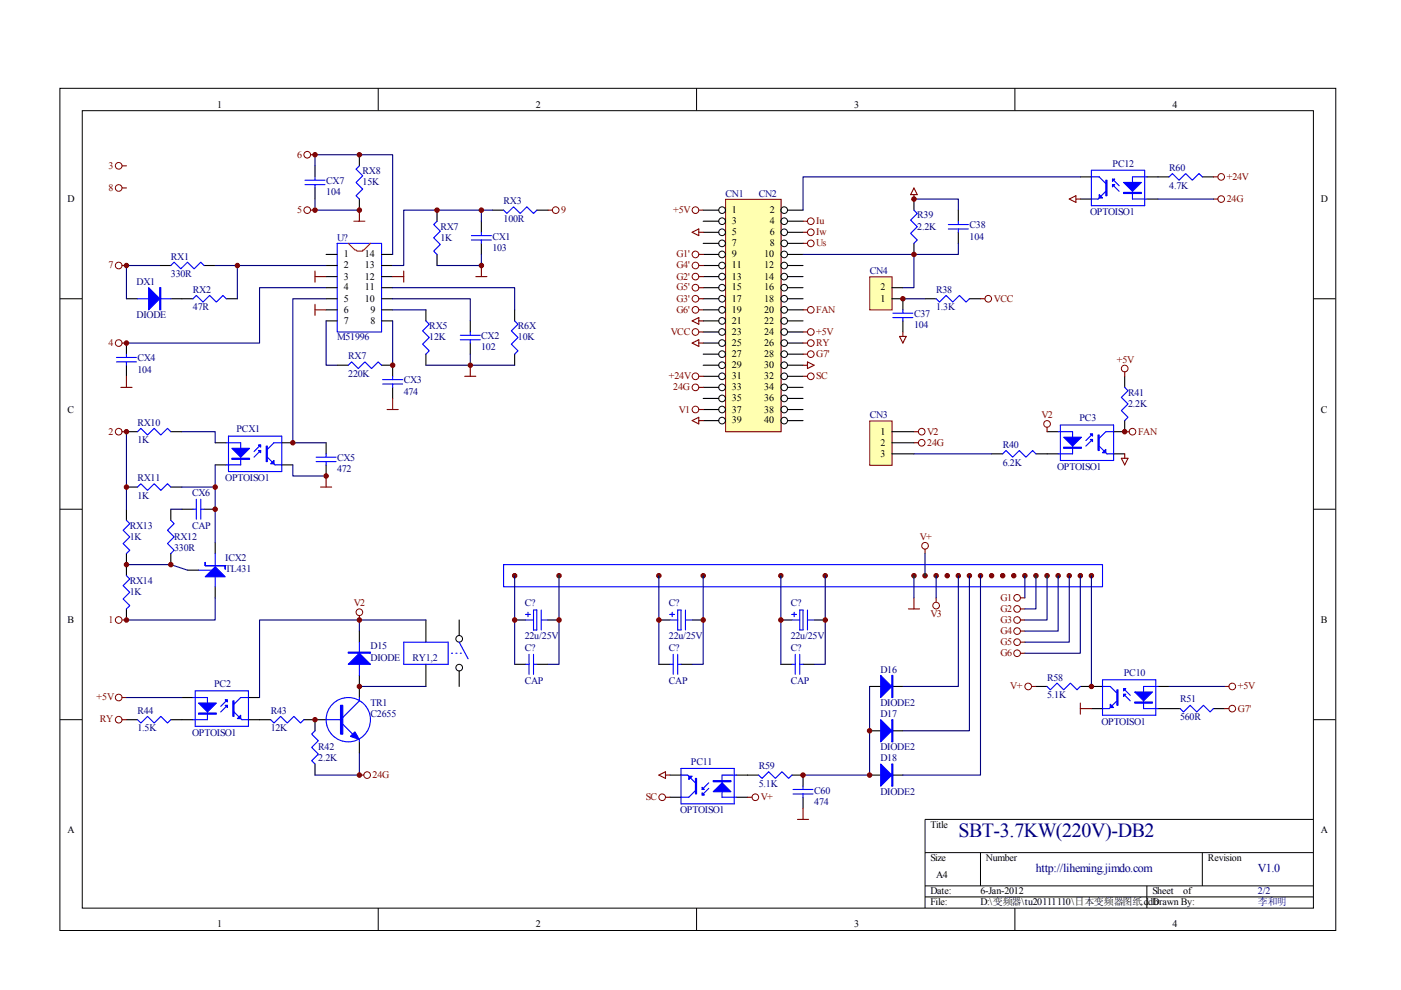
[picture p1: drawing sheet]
<svg xmlns="http://www.w3.org/2000/svg" width="297mm" height="210mm" viewBox="0 0 297 210" stroke-linecap="round" stroke-linejoin="round" font-family="sans-serif">
<g fill="none" stroke="#000" stroke-width=".21">
<path d="M12.7 18.7h270.5v178.6h-270.5zM80.2 18.7v4.7M147.7 18.7v4.7M215.2 18.7v4.7M17.4 23.5h261.1v169h-261.1zM12.7 63.3h4.7M278.4 63.3h4.7M12.7 108h4.7M278.4 108h4.7M12.7 152.6h4.7M278.4 152.6h4.7M278.4 173.7h-82.3v18.8"/>
<path d="M80.2 192.5v4.7M147.7 192.5v4.7M196.1 180.8h82.3M196.1 187.8h82.3M196.1 190.2h82.3M207.9 180.8v7M215.2 192.5v4.7M243.2 187.8v4.7M254.9 180.8v7"/>
</g>
<g fill="none" stroke="#00f" stroke-width=".23">
<path d="M64.7 38.2h4.2M64.7 39.2h4.2M66.8 37.5v.7M66.8 39.2v.7M76.2 35.2l-.7 .7 1.4 1.4-1.4 1.4 1.4 1.4-1.4 1.4 .7 .7M36.2 56.3l.7-.7 1.4 1.4 1.4-1.4 1.5 1.4 1.4-1.4 .7 .7M71.5 51.6h9.4v18.8h-9.4zM92.7 46.9l-.8 .7 1.5 1.4-1.5 1.4 1.5 1.4-1.5 1.4 .8 .7M99.9 50h4.3M99.9 50.9h4.3M102.1 49.3v.7M102.1 50.9v.7"/>
<path d="M106.8 44.6l.7 .7 1.4-1.4 1.4 1.4 1.4-1.4 1.4 1.4 .7-.7M24.7 75.8h4.2M24.7 76.7h4.2M26.8 75.1v.7M26.8 76.7v.7M29.2 63.3h7M40.9 63.3l.7-.7 1.4 1.4 1.4-1.4 1.5 1.4 1.4-1.4 .7 .7M73.8 77.4l.7-.7 1.5 1.4 1.4-1.4 1.4 1.4 1.4-1.4 .7 .7M83.2 79.8v.7M90.3 68l.7 .7-1.4 1.5 1.4 1.4-1.4 1.4 1.4 1.4-.7 .7M97.6 71.1h4.2M97.6 72h4.2"/>
<path d="M99.7 70.4v.7M99.7 72v.7M109.1 68l.7 .7-1.4 1.5 1.4 1.4-1.4 1.4 1.4 1.4-.7 .7M29.2 91.5l.7-.7 1.4 1.4 1.4-1.4 1.4 1.4 1.4-1.4 .7 .7M48 93.9h3v4.7h-3M48.4 92.5h11.3v7.5h-11.3zM55.3 95.5l-1.4 1.4M55.3 94.3l-1.4 1.5M56.7 96.9l1.6 1.7h1.4M59.7 93.9h-1.6l-1.4 1.4M67 96.9h4.3M67 97.9h4.3"/>
<path d="M69.1 96.2v.7M69.1 97.9v.7M81.1 80.5h4.3M81.1 81.4h4.3M83.2 81.4v.7M26.8 110.3l.7 .7-1.4 1.4 1.4 1.4-1.4 1.5 1.4 1.4-.7 .7M29.2 103.3l.7-.7 1.4 1.4 1.4-1.4 1.4 1.4 1.4-1.4 .7 .7M36.2 110.3l.7 .7-1.4 1.4 1.4 1.4-1.4 1.5 1.4 1.4-.7 .7M40.9 108h.7M41.6 105.9v4.2M42.6 108h.7M42.6 105.9v4.2"/>
<path d="M45.6 117.4v7M26.8 122.1l.7 .7-1.4 1.4 1.4 1.4-1.4 1.4 1.4 1.4-.7 .7M42.1 120.9h3.3"/>
</g>
<g fill="none" stroke="#000" stroke-width=".23">
<path d="M66.8 35.2v2.3M66.8 39.9v2.3M76.2 32.8v2.4M33.9 56.3h2.3M43.3 56.3h2.3M69.1 53.9h2.4M69.1 56.3h2.4M69.1 58.6h2.4M76.2 42.2v2.4M80.9 53.9h2.3M80.9 56.3h2.3M80.9 58.6h2.3"/>
<path d="M92.7 44.6v2.3M92.7 53.9v2.4M102.1 46.9v2.4M102.1 51.6v2.3M104.4 44.6h2.4M113.8 44.6h2.4M26.8 63.3h2.4M26.8 72.7v2.4M26.8 77.4v2.4M36.2 63.3h4.7M48 63.3h2.3M69.1 61h2.4"/>
<path d="M69.1 63.3h2.4M69.1 65.7h2.4M69.1 68h2.4M71.5 77.4h2.3M80.9 61h2.3M80.9 63.3h2.3M80.9 65.7h2.3M80.9 68h2.3M80.9 77.4h2.3v2.4M90.3 65.7v2.3M90.3 75.1v2.3M99.7 68v2.4"/>
<path d="M99.7 72.7v2.4M109.1 65.7v2.3M109.1 75.1v2.3M26.8 91.5h2.4M36.2 91.5h2.4M45.6 93.9h2.4M45.6 98.6h2.4M59.7 93.9h2.4M59.7 98.6h2.4M69.1 93.9v2.3M69.1 98.6v2.3M83.2 82.1v2.4"/>
<path d="M26.8 103.3h2.4M26.8 108v2.3M26.8 117.4v4.7M36.2 103.3h2.4M36.2 108v2.3M36.2 117.4v2.3M38.6 108h2.3M43.3 108h2.3M45.6 115v2.4M26.8 129.1v2.4M39.7 120.9h2.4M45.6 124.4v2.4"/>
</g>
<path d="M73.8 51.6l.3 .2a3.8 3.8 0 0 0 1.9 1.4h.9v-.2h.2l1.4-1.4" fill="none" stroke="#f00" stroke-width=".23"/>
<g fill="none" stroke="#800000" stroke-width=".21">
<circle cx="25.2" cy="35.2" r=".71"/>
<circle cx="25.2" cy="39.9" r=".71"/>
<circle cx="65.1" cy="32.8" r=".71"/>
<circle cx="25.2" cy="56.3" r=".71"/>
<circle cx="65.1" cy="44.6" r=".7"/>
<circle cx="117.8" cy="44.6" r=".71"/>
<circle cx="25.2" cy="72.7" r=".71"/>
<circle cx="25.2" cy="91.5" r=".71"/>
<circle cx="25.2" cy="131.5" r=".71"/>
</g>
<g fill="none" stroke="#800000" stroke-width=".23">
<path d="M25.9 35.2h.9M25.9 39.9h.9M65.8 32.8h1M25.9 56.3h.9M65.8 44.6h1M66.8 57.5v2.3M66.8 58.6h2.3M75 46.9h2.4M76.2 44.6v2.3M83.2 58.6h2.4M85.6 57.5v2.3M100.9 58.6h2.3"/>
<path d="M102.1 56.3v2.3M116.2 44.6h.9M25.9 72.7h.9M26.8 79.8v2.3M66.8 64.5v2.4M66.8 65.7h2.3M98.5 79.8h2.4M99.7 77.4v2.4M25.6 82.1h2.4M25.9 91.5h.9M82.1 86.8h2.3M83.2 84.5v2.3"/>
<path d="M68 103.3h2.3M69.1 100.9v2.4M25.9 131.5h.9"/>
</g>
<g fill="#00f" stroke="#00f" stroke-width=".23">
<path d="M31.5 61l2.4 2.3-2.4 2.4z"/>
<path d="M49.1 95.1h3.8l-1.9 1.8z"/>
<path d="M54.8 94.3h.5v.5z"/>
<path d="M54.8 95.5h.5v.5z"/>
<path d="M58.1 97.6v.7h-.7z"/>
<path d="M43.5 122.3l2.1-2.1 2.1 2.1z"/>
<path d="M33.9 61h.2v4.7h-.2z" fill-rule="evenodd"/>
<path d="M49.1 97.2h3.8v.2h-3.8z" fill-rule="evenodd"/>
<path d="M56.4 94.6h.3v3.3h-.3z" fill-rule="evenodd"/>
<path d="M43.5 119.2v.7h4.2v.8v-.8h-4.2z" fill-rule="evenodd"/>
</g>
<g fill="none" stroke="#000080" stroke-width=".23">
<path d="M66.8 35.2v-2.4h16.4v21.1M33.9 56.3h-7.1v7M45.6 56.3h23.5M50.3 56.3v7M66.8 42.2v2.4h9.4M102.1 53.9v2.4h-9.4M102.1 44.6v2.3M104.4 44.6h-18.8v11.7h-2.4M69.1 68v9.4h2.4M69.1 61h-14.1v11.7h-28.2M69.1 63.3h-7v30.6h7M83.2 63.3h16.5v4.7"/>
<path d="M83.2 61h25.9v4.7M83.2 65.7h7.1M83.2 68v9.4M90.3 77.4h18.8M99.7 75.1v2.3M26.8 91.5v16.5M38.6 91.5h7v2.4M45.6 98.6v4.7h-7M62.1 98.6v2.3h7M26.8 119.7h9.4l3.5 1.2M36.2 108h2.4M45.6 103.3v11.7"/>
<path d="M45.6 126.8v4.7h-18.8"/>
</g>
<g fill="#800000" stroke="#800000" stroke-width=".21">
<circle cx="66.8" cy="44.6" r=".47"/>
<circle cx="66.8" cy="32.8" r=".47"/>
<circle cx="83.2" cy="77.4" r=".47"/>
<circle cx="76.2" cy="44.6" r=".47"/>
<circle cx="76.2" cy="32.8" r=".47"/>
<circle cx="92.7" cy="44.6" r=".47"/>
<circle cx="99.7" cy="77.4" r=".47"/>
<circle cx="102.1" cy="44.6" r=".47"/>
<circle cx="26.8" cy="56.3" r=".47"/>
<circle cx="50.3" cy="56.3" r=".47"/>
<circle cx="26.8" cy="72.7" r=".47"/>
<circle cx="62.1" cy="93.9" r=".47"/>
<circle cx="69.1" cy="100.9" r=".47"/>
<circle cx="45.6" cy="103.3" r=".47"/>
<circle cx="45.6" cy="108" r=".47"/>
<circle cx="36.2" cy="119.7" r=".47"/>
<circle cx="26.8" cy="119.7" r=".47"/>
<circle cx="26.8" cy="91.5" r=".47"/>
<circle cx="26.8" cy="131.5" r=".47"/>
<circle cx="102.1" cy="56.3" r=".47"/>
<circle cx="26.8" cy="103.3" r=".47"/>
</g>
<path d="M153.9 42.3h11.7v49.2h-11.7z" fill="#ffffb0"/>
<g fill="none" stroke="#800000" stroke-width=".21">
<path d="M153.8 42.3h11.8v49.2h-11.8z"/>
<circle cx="147.5" cy="44.6" r=".71"/>
<circle cx="147.5" cy="53.9" r=".71"/>
<circle cx="147.5" cy="56.3" r=".71"/>
<circle cx="147.5" cy="58.6" r=".71"/>
<circle cx="171.9" cy="49.2" r=".71"/>
<circle cx="171.9" cy="51.6" r=".71"/>
<circle cx="171.9" cy="46.9" r=".7"/>
<circle cx="147.4" cy="65.7" r=".71"/>
<circle cx="147.4" cy="79.8" r=".71"/>
<circle cx="147.5" cy="61" r=".71"/>
<circle cx="147.5" cy="70.4" r=".71"/>
<circle cx="147.5" cy="63.3" r=".71"/>
<circle cx="171.9" cy="65.7" r=".71"/>
<circle cx="171.9" cy="72.7" r=".7"/>
<circle cx="171.9" cy="70.4" r=".7"/>
<circle cx="171.9" cy="75.1" r=".7"/>
<circle cx="147.4" cy="82.1" r=".71"/>
<circle cx="147.5" cy="86.8" r=".71"/>
</g>
<g fill="none" stroke="#000" stroke-width=".21">
<circle cx="153.1" cy="49.2" r=".71"/>
<circle cx="153.1" cy="51.6" r=".71"/>
<circle cx="153.1" cy="53.9" r=".71"/>
<circle cx="153.1" cy="44.6" r=".71"/>
<circle cx="153.1" cy="56.3" r=".71"/>
<circle cx="153.1" cy="46.9" r=".71"/>
<circle cx="153.1" cy="58.6" r=".71"/>
<circle cx="166.3" cy="51.6" r=".71"/>
<circle cx="166.3" cy="49.2" r=".71"/>
<circle cx="166.3" cy="53.9" r=".71"/>
<circle cx="166.3" cy="44.6" r=".71"/>
<circle cx="166.3" cy="46.9" r=".71"/>
<circle cx="166.3" cy="56.3" r=".71"/>
<circle cx="166.3" cy="58.6" r=".71"/>
<circle cx="153.1" cy="65.7" r=".71"/>
<circle cx="153.1" cy="79.8" r=".71"/>
<circle cx="153.1" cy="68" r=".71"/>
<circle cx="153.1" cy="63.3" r=".71"/>
<circle cx="153.1" cy="61" r=".71"/>
<circle cx="153.1" cy="72.7" r=".71"/>
<circle cx="153.1" cy="70.4" r=".71"/>
<circle cx="153.1" cy="77.4" r=".71"/>
<circle cx="153.1" cy="75.1" r=".71"/>
<circle cx="166.3" cy="68" r=".71"/>
<circle cx="166.3" cy="79.8" r=".71"/>
<circle cx="166.3" cy="65.7" r=".71"/>
<circle cx="166.3" cy="61" r=".71"/>
<circle cx="166.3" cy="70.4" r=".71"/>
<circle cx="166.3" cy="77.4" r=".71"/>
<circle cx="166.3" cy="63.3" r=".71"/>
<circle cx="166.3" cy="72.7" r=".71"/>
<circle cx="166.3" cy="75.1" r=".71"/>
<circle cx="153.1" cy="82.1" r=".71"/>
<circle cx="153.1" cy="89.2" r=".71"/>
<circle cx="153.1" cy="86.8" r=".71"/>
<circle cx="153.1" cy="84.5" r=".71"/>
<circle cx="166.3" cy="82.1" r=".71"/>
<circle cx="166.3" cy="84.5" r=".71"/>
<circle cx="166.3" cy="89.2" r=".71"/>
<circle cx="166.3" cy="86.8" r=".71"/>
</g>
<g fill="none" stroke="#000" stroke-width=".23">
<path d="M149.1 44.6h3.3M149.1 46.9h3.3M149.1 49.3h3.3M149.1 51.6h3.3M149.1 53.9h3.3M149.1 56.3h3.3M149.1 58.6h3.3M167 44.6h3.3M167 46.9h3.3M167 49.3h3.3M167 51.6h3.3M167 53.9h3.3"/>
<path d="M167 56.3h3.3M167 58.6h3.3M149.1 61h3.3M149.1 63.3h3.3M149.1 65.7h3.3M149.1 68h3.3M149.1 70.4h3.3M149.1 72.7h3.3M149.1 75.1h3.3M149.1 77.4h3.3M149.1 79.8h3.3M167 61h3.3"/>
<path d="M167 63.3h3.3M167 65.7h3.3M167 68h3.3M167 70.4h3.3M167 72.7h3.3M167 75.1h3.3M167 77.4h3.3M167 79.8h3.3M149.1 82.1h3.3M149.1 84.5h3.3M149.1 86.8h3.3M149.1 89.2h3.3"/>
<path d="M167 82.1h3.3M167 84.5h3.3M167 86.8h3.3M167 89.2h3.3"/>
</g>
<g fill="none" stroke="#800000" stroke-width=".23">
<path d="M146.7 49.3l1.5-.8v1.5zM148.2 49.3h.9M148.2 44.6h.9M148.2 53.9h.9M148.2 56.3h.9M148.2 58.6h.9M170.3 49.3h.9M170.3 46.9h.9M170.3 51.6h.9M146.7 68l1.5-.7v1.4zM146.7 72.7l1.5-.7v1.4zM148.2 72.7h.9"/>
<path d="M148.2 68h.9M148.2 65.7h.9M148.2 70.4h.9M148.2 61h.9M148.2 63.3h.9M148.2 79.8h.9M170.3 72.7h.9M170.3 77.4h.9M170.3 65.7h.9M170.3 70.4h.9M170.3 75.1h.9M171.2 76.7l1.4 .7-1.4 .7z"/>
<path d="M146.7 89.2l1.5-.7v1.4zM148.2 89.2h.9M148.2 82.1h.9M148.2 86.8h.9"/>
</g>
<path d="M184.5 58.8h4.6v6.9h-4.6z" fill="#ffffb0"/>
<g fill="none" stroke="#800000" stroke-width=".21">
<path d="M184.4 58.7h4.7v7h-4.7z"/>
<circle cx="258.9" cy="37.5" r=".7"/>
<circle cx="258.9" cy="42.2" r=".7"/>
<circle cx="209.5" cy="63.3" r=".71"/>
</g>
<g fill="none" stroke="#000" stroke-width=".23">
<path d="M229 37.5h2.4M243.2 37.5h4.7M254.9 37.5h2.4M193.8 42.2v2.4M193.8 51.6v2.3M203.2 44.6v2.3M203.2 49.3v2.3M229 42.2h2.4M243.2 42.2h2.3M189.1 63.3h2.3v2.4M189.1 61h2.3M191.4 68v2.4"/>
<path d="M196.1 63.3h2.4M205.5 63.3h2.4"/>
</g>
<g fill="none" stroke="#00f" stroke-width=".23">
<path d="M231.4 36.1h11.3v7.5h-11.3zM231.4 37.5h1.6l1.5 1.4M235.9 39.2l1.4 1.4M235.9 38l1.4 1.4M243.2 37.5h-3.1v4.7h3.1M247.9 37.5l.7-.7 1.4 1.4 1.4-1.4 1.4 1.4 1.4-1.4 .7 .7M193.8 44.6l.7 .7-1.4 1.4 1.4 1.4-1.4 1.4 1.4 1.4-.7 .7M201.1 47.6h4.2M201.1 48.5h4.2M203.2 46.9v.7M203.2 48.5v.8M234.5 40.6l-1.7 1.6h-1.4"/>
<path d="M189.3 66.4h4.2M189.3 67.3h4.2M191.4 65.7v.7M191.4 67.3v.7M198.5 63.3l.7 .7 1.4-1.4 1.4 1.4 1.4-1.4 1.4 1.4 .7-.7"/>
</g>
<path d="M193.8 39.9l.7 1.4h-1.4zM257.3 37.5h.9M193.8 41.3v.9M226.7 42.2l1.4-.7v1.4zM228.1 42.2h.9M257.3 42.2h.9M190.7 71.3h1.4l-.7 1.4zM191.4 70.4v.9M207.9 63.3h.9" fill="none" stroke="#800000" stroke-width=".23"/>
<path d="M229 37.5h-58.7v7.1M170.3 53.9h23.5v7.1h-2.4M193.8 42.2h9.4v2.4M203.2 51.6v2.3h-9.4M245.5 42.2h11.8M191.4 63.3h4.7" fill="none" stroke="#000080" stroke-width=".23"/>
<g fill="#800000" stroke="#800000" stroke-width=".21">
<circle cx="191.4" cy="63.3" r=".47"/>
<circle cx="193.8" cy="42.2" r=".47"/>
<circle cx="193.8" cy="53.9" r=".47"/>
</g>
<g fill="#00f" stroke="#00f" stroke-width=".23">
<path d="M238.2 38.7h3.8l-1.9 1.9z"/>
<path d="M235.9 38h.4l-.4 .4z"/>
<path d="M235.9 39.2h.4l-.4 .4z"/>
<path d="M233 41.3l.8 .7h-.8z"/>
<path d="M238.2 40.8h3.8v.2h-3.8z" fill-rule="evenodd"/>
<path d="M234.5 38.2h.2v3.3h-.2z" fill-rule="evenodd"/>
</g>
<path d="M184.5 89.3h4.6v9.4h-4.6z" fill="#ffffb0"/>
<g fill="none" stroke="#800000" stroke-width=".21">
<path d="M184.4 89.3h4.7v9.4h-4.7z"/>
<circle cx="171.9" cy="79.8" r=".71"/>
<circle cx="238.5" cy="78.1" r=".71"/>
<circle cx="195.4" cy="91.5" r=".7"/>
<circle cx="195.4" cy="93.9" r=".7"/>
<circle cx="222" cy="89.9" r=".71"/>
<circle cx="240.1" cy="91.5" r=".71"/>
<circle cx="196.1" cy="115.7" r=".71"/>
<circle cx="76.2" cy="129.8" r=".71"/>
<circle cx="198.5" cy="128.4" r=".71"/>
<circle cx="215.6" cy="129.1" r=".71"/>
<circle cx="215.6" cy="126.8" r=".71"/>
<circle cx="215.6" cy="133.8" r=".7"/>
<circle cx="215.6" cy="138.5" r=".7"/>
<circle cx="215.6" cy="136.2" r=".7"/>
<circle cx="215.6" cy="131.5" r=".7"/>
<circle cx="25.2" cy="152.6" r=".71"/>
<circle cx="25.2" cy="147.9" r=".71"/>
<circle cx="218" cy="145.5" r=".71"/>
<circle cx="261.3" cy="145.5" r=".71"/>
<circle cx="261.3" cy="150.2" r=".71"/>
<circle cx="77.8" cy="164.3" r=".7"/>
<circle cx="140.4" cy="169" r=".7"/>
<circle cx="160.1" cy="169" r=".7"/>
</g>
<g fill="none" stroke="#000" stroke-width=".23">
<path d="M238.5 79.8v2.3M189.1 91.5h4.7M189.1 93.9h4.7M189.1 96.2h4.7M210.2 96.2h2.4M219.6 96.2h4.7M222 91.5h2.3M236.1 96.2h2.4M238.5 89.2v2.3h-2.4M76.2 133.8v2.4M90.3 131.5v4.7M97.4 131.5v3.2"/>
<path d="M109.1 131.5h2.4M116.2 131.5h2.3M139.7 131.5h2.3M146.7 131.5h2.4M165.6 131.5h2.3M172.6 131.5h2.4M26.8 152.6h2.4M36.2 152.6h4.7M38.6 147.9h2.3M52.7 152.6h4.7M52.7 147.9h2.3M64.4 152.6h4.7"/>
<path d="M66.8 152.6v2.3M76.2 143.2v4.7M76.2 157.3v2.3M90.3 140.9v4.6M97.4 142.3v3.2M109.1 140.9h2.4M113.8 140.9h2.4M139.7 140.9h2.3M144.4 140.9h2.3M165.6 140.9h2.3M170.3 140.9h2.3M184.4 145.5h2.3"/>
<path d="M184.4 154.9h2.3M189.1 145.5h2.3M189.1 154.9h2.3M219.6 145.5h2.4M229 145.5h4.8M231.4 150.2h2.4M245.5 145.5h2.4M245.5 150.2h4.7M257.3 150.2h2.3M66.8 162v2.3M142 169h2.4M142 164.3h2.4"/>
<path d="M156.2 169h2.3M156.2 164.3h4.7M167.9 164.3h2.4v2.4M170.3 169v2.4M184.4 164.3h2.3M189.1 164.3h2.3"/>
</g>
<g fill="none" stroke="#00f" stroke-width=".23">
<path d="M212.6 96.2l.7-.7 1.4 1.4 1.4-1.4 1.4 1.4 1.4-1.4 .7 .7M224.3 91.5h3.1v4.7h-3.1M224.8 90.1h11.3v7.5h-11.3zM231.6 93.2l-1.4 1.4M231.6 92l-1.4 1.4M233 94.6l1.7 1.6h1.4M236.1 91.5h-1.6l-1.5 1.4M238.5 82.1l.7 .7-1.5 1.4 1.5 1.5-1.5 1.4 1.5 1.4-.7 .7M106.8 119.7h127v4.7h-127zM76.2 136.2v7M85.6 136.2h9.4v4.7h-9.4zM95.7 138.5h.2"/>
<path d="M96.7 138.5h.2M97.4 136.2l1.8 3.5M97.6 138.5h.2M111.5 130.3h.9M111.5 131.5h1.6M111.9 129.8v1M112.2 138.7v4.3M113.1 129.3h.7v4.3h-.7zM113.1 138.7v4.3M114.8 131.5h1.4M114.8 129.3v4.3M142 130.3h1"/>
<path d="M142 131.5h1.7M142.5 129.8v1M142.7 138.7v4.3M143.7 129.3h.7v4.3h-.7zM143.7 138.7v4.3M145.3 131.5h1.4M145.3 129.3v4.3M167.9 130.3h.9M167.9 131.5h1.7M168.4 129.8v1M168.6 138.7v4.3M169.6 129.3h.7v4.3h-.7z"/>
<path d="M169.6 138.7v4.3M171.2 131.5h1.4M171.2 129.3v4.3M29.2 152.6l.7 .7 1.4-1.4 1.4 1.4 1.4-1.4 1.4 1.4 .7-.7M40.9 147.9h3.1v4.7h-3.1M41.4 146.5h11.3v7.5h-11.3zM48.2 149.5l-1.4 1.4M48.2 148.4l-1.4 1.4M49.6 150.9l1.7 1.7h1.4M52.7 147.9h-1.7l-1.4 1.4M57.4 152.6l.7 .7 1.4-1.4 1.4 1.4 1.4-1.4 1.4 1.4 .7-.7M66.8 154.9l-.7 .7 1.4 1.5-1.4 1.4 1.4 1.4-1.4 1.4 .7 .7"/>
<path d="M69.1 152.6h3.6M72.7 153.5l2.1 2.1M76.2 147.9v.7l-3.5 3.5M76.2 156.8v.5M111.5 140.9h.7M113.1 140.9h.7M142 140.9h.7M143.7 140.9h.7M167.9 140.9h.7M169.6 140.9h.7M222 145.5l.7 .8 1.4-1.5 1.4 1.5 1.4-1.5 1.4 1.5 .7-.8M233.8 144.1h11.2v7.6h-11.2z"/>
<path d="M233.8 145.5h1.6l1.4 1.5M236.8 148.6l-1.6 1.6h-1.4M238.2 147.2l1.4 1.4M238.2 146l1.4 1.4M245.5 145.5h-3v4.7h3M250.2 150.2l.7 .7 1.4-1.4 1.4 1.4 1.5-1.4 1.4 1.4 .7-.7M144.4 162.9h11.3v7.5h-11.3zM144.4 164.3h1.4l1.6 1.7M147.4 167.6l-1.4 1.4h-1.6M150.3 166l-1.4 1.4M150.3 167.2l-1.4 1.4M156.2 164.3h-3.1v4.7h3.1"/>
<path d="M160.9 164.3l.7 .7 1.4-1.4 1.4 1.4 1.4-1.4 1.4 1.4 .7-.7M168.1 167.4h4.3M168.1 168.3h4.3M170.3 166.7v.7M170.3 168.3v.7"/>
<circle cx="73.8" cy="152.6" r="4.7"/>
</g>
<g fill="#00f" stroke="#00f" stroke-width=".23">
<path d="M225.5 92.7h3.8l-1.9 1.9z"/>
<path d="M231.2 92h.4v.5z"/>
<path d="M231.2 93.2h.4v.4z"/>
<path d="M234.5 95.3v.7h-.7z"/>
<path d="M42.1 149.1h3.8l-1.9 1.8z"/>
<path d="M47.7 148.4h.5v.4z"/>
<path d="M47.7 149.5h.5v.5z"/>
<path d="M50.3 152.4l.7-.7v.7z"/>
<path d="M75.3 155.2l.9 1.6-1.9-.7z"/>
<path d="M73.8 140.9l2.4-2.4 2.3 2.4z"/>
<path d="M240.6 146.7h3.7l-1.8 1.9z"/>
<path d="M238.2 146h.5l-.5 .5z"/>
<path d="M238.2 147.2h.5l-.5 .5z"/>
<path d="M235.4 149.3l.7 .7h-.7z"/>
<path d="M151.2 167.9l1.9-1.9 1.9 1.9z"/>
<path d="M148.9 168.1l.4 .5h-.4z"/>
<path d="M148.9 166.9l.4 .5h-.4z"/>
<path d="M146 164.6h.7l-.7 .7z"/>
<path d="M186.7 143.2l2.4 2.3-2.4 2.4z"/>
<path d="M186.7 152.6l2.4 2.3-2.4 2.4z"/>
<path d="M186.7 162l2.4 2.3-2.4 2.4z"/>
<path d="M225.5 94.8h3.8v.3h-3.8z" fill-rule="evenodd"/>
<path d="M232.8 92.2h.2v3.3h-.2z" fill-rule="evenodd"/>
<path d="M42.1 151.2h3.8v.2h-3.8z" fill-rule="evenodd"/>
<path d="M49.4 148.6h.2v3.3h-.2z" fill-rule="evenodd"/>
<path d="M72.2 149.5h.5v6.1h-.5z" fill-rule="evenodd"/>
<path d="M73.8 138.3h4.7v.2h-4.7z" fill-rule="evenodd"/>
<path d="M240.6 148.8h3.7v.3h-3.7z" fill-rule="evenodd"/>
<path d="M236.8 146.3h.2v3.2h-.2z" fill-rule="evenodd"/>
<path d="M151.2 165.5h3.8v.2h-3.8z" fill-rule="evenodd"/>
<path d="M147.4 165h.3v3.3h-.3z" fill-rule="evenodd"/>
<path d="M189.1 143.2h.2v4.7h-.2z" fill-rule="evenodd"/>
<path d="M189.1 152.6h.2v4.7h-.2z" fill-rule="evenodd"/>
<path d="M189.1 162h.2v4.7h-.2z" fill-rule="evenodd"/>
</g>
<g fill="none" stroke="#800000" stroke-width=".23">
<path d="M170.3 79.8h.9M238.5 78.8v1M193.8 91.5h.9M193.8 93.9h.9M222 90.6v.9M237.7 97.2h1.5l-.7 1.4zM238.5 91.5h.9M238.5 96.2v1M196.1 116.4v1M76.2 130.5v1M192.6 129.1h2.4M193.8 126.8v2.3"/>
<path d="M198.5 126.8v.9M216.3 126.8h1M216.3 129.1h1M216.3 131.5h1M216.3 133.8h1M216.3 136.2h1M216.3 138.5h1M25.9 147.9h.9M25.9 152.6h.9M218.7 145.5h.9M229 150.2h2.4M229 149.1v2.3"/>
<path d="M259.6 145.5h1M259.6 150.2h1M76.2 164.3h.9M139.7 164.3l1.4-.7v1.4zM141.1 164.3h.9M141.1 169h.9M158.5 169h.9M169.1 173.7h2.3M170.3 171.4v2.3"/>
</g>
<g fill="#800000" stroke="#800000" stroke-width=".21">
<circle cx="238.5" cy="91.5" r=".47"/>
<circle cx="66.8" cy="152.6" r=".47"/>
<circle cx="76.2" cy="145.5" r=".47"/>
<circle cx="76.2" cy="131.5" r=".47"/>
<circle cx="76.2" cy="164.3" r=".47"/>
<circle cx="109.1" cy="122.1" r=".47"/>
<circle cx="118.5" cy="122.1" r=".47"/>
<circle cx="193.8" cy="122.1" r=".47"/>
<circle cx="196.1" cy="122.1" r=".47"/>
<circle cx="198.5" cy="122.1" r=".47"/>
<circle cx="200.8" cy="122.1" r=".47"/>
<circle cx="203.2" cy="122.1" r=".47"/>
<circle cx="205.5" cy="122.1" r=".47"/>
<circle cx="207.9" cy="122.1" r=".47"/>
<circle cx="210.2" cy="122.1" r=".47"/>
<circle cx="212.6" cy="122.1" r=".47"/>
<circle cx="214.9" cy="122.1" r=".47"/>
<circle cx="217.3" cy="122.1" r=".47"/>
<circle cx="219.6" cy="122.1" r=".47"/>
<circle cx="222" cy="122.1" r=".47"/>
<circle cx="224.3" cy="122.1" r=".47"/>
<circle cx="226.7" cy="122.1" r=".47"/>
<circle cx="229" cy="122.1" r=".47"/>
<circle cx="231.4" cy="122.1" r=".47"/>
<circle cx="139.7" cy="122.1" r=".47"/>
<circle cx="149.1" cy="122.1" r=".47"/>
<circle cx="165.6" cy="122.1" r=".47"/>
<circle cx="175" cy="122.1" r=".47"/>
<circle cx="109.1" cy="131.5" r=".47"/>
<circle cx="118.5" cy="131.5" r=".47"/>
<circle cx="139.7" cy="131.5" r=".47"/>
<circle cx="149.1" cy="131.5" r=".47"/>
<circle cx="165.6" cy="131.5" r=".47"/>
<circle cx="175" cy="131.5" r=".47"/>
<circle cx="231.4" cy="145.5" r=".47"/>
<circle cx="184.4" cy="164.3" r=".47"/>
<circle cx="170.3" cy="164.3" r=".47"/>
<circle cx="184.4" cy="154.9" r=".47"/>
</g>
<g fill="none" stroke="#000080" stroke-width=".23">
<path d="M193.8 96.2h16.4M196.1 117.4v4.7M76.2 131.5h-21.2v16.4M90.3 131.5h-14.1v2.3M109.1 122.1v18.8M118.5 122.1v18.8h-2.3M139.7 122.1v18.8M149.1 122.1v18.8h-2.4M165.6 122.1v18.8M175 122.1v18.8h-2.4M193.8 122.1v4.7M198.5 122.1v4.7"/>
<path d="M203.2 122.1v23.4h-11.8M205.5 122.1v32.8h-14.1M207.9 122.1v42.2h-16.5M217.3 122.1v4.7M219.6 122.1v7h-2.3M222 122.1v9.4h-4.7M224.3 122.1v11.7h-7M226.7 122.1v14.1h-9.4M229 122.1v16.4h-11.7M231.4 122.1v23.4M26.8 147.9h11.8M76.2 159.6v4.7h-9.4"/>
<path d="M76.2 145.5h14.1M184.4 145.5v18.8h-14.1M247.9 145.5h11.7"/>
</g>
<g fill="none" stroke="#000" stroke-width=".21">
<circle cx="97.4" cy="135.4" r=".71"/>
<circle cx="97.4" cy="141.6" r=".71"/>
</g>
<text font-size="4.2" fill="#000080" x="203.2" y="177.4">SBT-3.7KW(220V)-DB2</text>
<g font-size="2.5" fill="#000080">
<text x="219.6" y="184.8">http://liheming.jimdo.com</text>
<text x="266.7" y="184.8">V1.0</text>
</g>
<g font-size="2.1">
<text x="46.1" y="22.9">1</text>
<text x="113.6" y="22.9">2</text>
<text x="181.1" y="22.9">3</text>
<text x="248.6" y="22.9">4</text>
<text x="14.3" y="42.8">D</text>
<text x="155.2" y="45.1">1</text>
<text x="155.2" y="47.5">3</text>
<text x="163.2" y="45.1">2</text>
<text x="163.2" y="47.5">4</text>
<text x="280.1" y="42.8">D</text>
<text x="155.2" y="49.9">5</text>
<text x="155.2" y="52.2">7</text>
<text x="163.2" y="49.9">6</text>
<text x="163.2" y="52.2">8</text>
<text x="72.9" y="54.5">1</text>
<text x="72.9" y="56.9">2</text>
<text x="72.9" y="59.3">3</text>
<text x="77.4" y="59.3">12</text>
<text x="77.4" y="56.9">13</text>
<text x="77.4" y="54.5">14</text>
<text x="155.2" y="54.5">9</text>
<text x="155.2" y="56.9">11</text>
<text x="155.2" y="59.3">13</text>
<text x="162.1" y="54.5">10</text>
<text x="162.1" y="56.9">12</text>
<text x="162.1" y="59.3">14</text>
<text x="72.9" y="61.6">4</text>
<text x="72.9" y="63.9">5</text>
<text x="77.4" y="63.9">10</text>
<text x="77.4" y="61.6">11</text>
<text x="155.2" y="61.6">15</text>
<text x="155.2" y="63.9">17</text>
<text x="162.1" y="61.6">16</text>
<text x="162.1" y="63.9">18</text>
<text x="186.7" y="63.9">1</text>
<text x="186.7" y="61.6">2</text>
<text x="72.9" y="66.3">6</text>
<text x="72.9" y="68.7">7</text>
<text x="78.6" y="68.7">8</text>
<text x="78.6" y="66.3">9</text>
<text x="155.2" y="66.3">19</text>
<text x="155.2" y="68.7">21</text>
<text x="155.2" y="71">23</text>
<text x="162.1" y="66.3">20</text>
<text x="162.1" y="68.7">22</text>
<text x="162.1" y="71">24</text>
<text x="155.2" y="73.3">25</text>
<text x="155.2" y="75.7">27</text>
<text x="162.1" y="73.3">26</text>
<text x="162.1" y="75.7">28</text>
<text x="155.2" y="78.1">29</text>
<text x="155.2" y="80.4">31</text>
<text x="155.2" y="82.7">33</text>
<text x="162.1" y="78.1">30</text>
<text x="162.1" y="80.4">32</text>
<text x="162.1" y="82.7">34</text>
<text x="14.3" y="87.5">C</text>
<text x="155.2" y="85.1">35</text>
<text x="155.2" y="87.5">37</text>
<text x="155.2" y="89.8">39</text>
<text x="162.1" y="85.1">36</text>
<text x="162.1" y="87.5">38</text>
<text x="162.1" y="89.8">40</text>
<text x="280.1" y="87.5">C</text>
<text x="186.7" y="92.1">1</text>
<text x="186.7" y="94.5">2</text>
<text x="186.7" y="96.9">3</text>
<text x="14.3" y="132.1">B</text>
<text x="280.1" y="132.1">B</text>
<text x="14.3" y="176.7">A</text>
<text x="197.3" y="175.5">Title</text>
<text x="280.1" y="176.7">A</text>
<text x="197.3" y="182.6">Size</text>
<text x="209" y="182.6">Number</text>
<text x="256.1" y="182.6">Revision</text>
<text x="197.3" y="189.6">Date:</text>
<text x="197.3" y="192">File:</text>
<text x="198.5" y="186.1">A4</text>
<text x="207.9" y="189.6">6-Jan-2012</text>
<text x="207.9" y="192">D:\变频器\tu20111110\日本变频器图纸.ddb</text>
<text x="244.3" y="189.6">Sheet</text>
<text x="244.3" y="192">Drawn By:</text>
<text x="250.9" y="189.6">of</text>
<text x="46.1" y="196.6">1</text>
<text x="113.6" y="196.6">2</text>
<text x="181.1" y="196.6">3</text>
<text x="248.6" y="196.6">4</text>
</g>
<g font-size="2.1" fill="#800000">
<text x="23" y="35.7">3</text>
<text x="63" y="33.5">6</text>
<text x="23" y="40.5">8</text>
<text x="260.1" y="38.1">+24V</text>
<text x="63" y="45.1">5</text>
<text x="119" y="45.1">9</text>
<text x="142.7" y="45.1">+5V</text>
<text x="173.1" y="47.5">Iu</text>
<text x="260.1" y="42.8">24G</text>
<text x="173.1" y="49.9">Iw</text>
<text x="173.1" y="52.2">Us</text>
<text x="23" y="56.9">7</text>
<text x="143.4" y="54.5">G1'</text>
<text x="143.4" y="56.9">G4'</text>
<text x="143.4" y="59.3">G2'</text>
<text x="143.4" y="61.6">G5'</text>
<text x="143.4" y="63.9">G3'</text>
<text x="210.7" y="63.9">VCC</text>
<text x="142.2" y="71">VCC</text>
<text x="143.4" y="66.3">G6'</text>
<text x="173.1" y="66.3">FAN</text>
<text x="173.1" y="71">+5V</text>
<text x="23" y="73.3">4</text>
<text x="173.1" y="73.3">RY</text>
<text x="173.1" y="75.7">G7'</text>
<text x="236.8" y="76.9">+5V</text>
<text x="141.8" y="80.4">+24V</text>
<text x="142.7" y="82.7">24G</text>
<text x="173.1" y="80.4">SC</text>
<text x="143.9" y="87.5">V1</text>
<text x="220.8" y="88.6">V2</text>
<text x="23" y="92.1">2</text>
<text x="196.6" y="92.1">V2</text>
<text x="196.6" y="94.5">24G</text>
<text x="241.3" y="92.1">FAN</text>
<text x="195" y="114.5">V+</text>
<text x="75" y="128.5">V2</text>
<text x="197.3" y="130.9">V3</text>
<text x="212.1" y="127.4">G1</text>
<text x="212.1" y="129.7">G2</text>
<text x="23" y="132.1">1</text>
<text x="212.1" y="132.1">G3</text>
<text x="212.1" y="134.4">G4</text>
<text x="212.1" y="136.8">G5</text>
<text x="212.1" y="139.1">G6</text>
<text x="20.5" y="148.5">+5V</text>
<text x="214.2" y="146.1">V+</text>
<text x="262.5" y="146.1">+5V</text>
<text x="21.2" y="153.2">RY</text>
<text x="262.5" y="150.9">G7'</text>
<text x="79" y="164.9">24G</text>
<text x="136.9" y="169.6">SC</text>
<text x="161.3" y="169.6">V+</text>
</g>
<g font-size="2.1" fill="#000080">
<text x="235.9" y="35.3">PC12</text>
<text x="69.2" y="39">CX7</text>
<text x="69.2" y="41.4">104</text>
<text x="76.9" y="36.9">RX8</text>
<text x="76.9" y="39.3">15K</text>
<text x="153.8" y="41.7">CN1</text>
<text x="160.9" y="41.7">CN2</text>
<text x="247.9" y="36.3">R60</text>
<text x="247.9" y="40">4.7K</text>
<text x="106.8" y="43.3">RX3</text>
<text x="106.8" y="47">100R</text>
<text x="194.5" y="46.3">R39</text>
<text x="231.1" y="45.6">OPTOISO1</text>
<text x="71.5" y="51.1">U?</text>
<text x="93.4" y="48.7">RX7</text>
<text x="93.4" y="51.1">1K</text>
<text x="104.4" y="50.8">CX1</text>
<text x="104.4" y="53.2">103</text>
<text x="194.5" y="48.7">2.2K</text>
<text x="205.6" y="48.4">C38</text>
<text x="205.6" y="50.8">104</text>
<text x="36.2" y="55">RX1</text>
<text x="36.2" y="58.8">330R</text>
<text x="184.4" y="58.1">CN4</text>
<text x="29" y="60.5">DX1</text>
<text x="40.9" y="62.1">RX2</text>
<text x="40.9" y="65.8">47R</text>
<text x="198.5" y="62.1">R38</text>
<text x="198.5" y="65.8">1.3K</text>
<text x="29" y="67.5">DIODE</text>
<text x="91" y="69.8">RX5</text>
<text x="102" y="71.9">CX2</text>
<text x="109.8" y="69.8">R6X</text>
<text x="193.8" y="67.2">C37</text>
<text x="193.8" y="69.6">104</text>
<text x="29.1" y="76.6">CX4</text>
<text x="71.5" y="72.2">M51996</text>
<text x="73.8" y="76.1">RX7</text>
<text x="91" y="72.2">12K</text>
<text x="102" y="74.3">102</text>
<text x="109.8" y="72.2">10K</text>
<text x="29.1" y="79">104</text>
<text x="73.8" y="79.9">220K</text>
<text x="85.6" y="81.3">CX3</text>
<text x="85.6" y="83.7">474</text>
<text x="239.2" y="83.9">R41</text>
<text x="184.4" y="88.6">CN3</text>
<text x="228.9" y="89.3">PC3</text>
<text x="239.2" y="86.3">2.2K</text>
<text x="29.1" y="90.3">RX10</text>
<text x="29.1" y="94">1K</text>
<text x="50.1" y="91.6">PCX1</text>
<text x="212.6" y="94.9">R40</text>
<text x="71.5" y="97.8">CX5</text>
<text x="71.5" y="100.1">472</text>
<text x="212.6" y="98.7">6.2K</text>
<text x="224.1" y="99.7">OPTOISO1</text>
<text x="29.1" y="102">RX11</text>
<text x="29.1" y="105.8">1K</text>
<text x="40.7" y="105.1">CX6</text>
<text x="47.8" y="102">OPTOISO1</text>
<text x="27.5" y="112.1">RX13</text>
<text x="40.7" y="112.1">CAP</text>
<text x="27.5" y="114.5">1K</text>
<text x="36.9" y="114.5">RX12</text>
<text x="36.9" y="116.8">330R</text>
<text x="47.8" y="118.9">ICX2</text>
<text x="27.5" y="123.9">RX14</text>
<text x="47.8" y="121.3">TL431</text>
<text x="27.5" y="126.2">1K</text>
<text x="111.3" y="128.5">C?</text>
<text x="141.8" y="128.5">C?</text>
<text x="167.6" y="128.5">C?</text>
<text x="78.6" y="137.7">D15</text>
<text x="111.3" y="137.9">C?</text>
<text x="111.3" y="135.6">22u/25V</text>
<text x="141.8" y="137.9">C?</text>
<text x="141.8" y="135.6">22u/25V</text>
<text x="167.6" y="137.9">C?</text>
<text x="167.6" y="135.6">22u/25V</text>
<text x="78.6" y="140.1">DIODE</text>
<text x="87.5" y="140.1">RY1,2</text>
<text x="186.7" y="142.6">D16</text>
<text x="238.3" y="143.4">PC10</text>
<text x="45.4" y="145.7">PC2</text>
<text x="78.6" y="149.7">TR1</text>
<text x="111.3" y="145">CAP</text>
<text x="141.8" y="145">CAP</text>
<text x="167.6" y="145">CAP</text>
<text x="186.7" y="149.7">DIODE2</text>
<text x="222" y="144.3">R58</text>
<text x="222" y="148">5.1K</text>
<text x="250.2" y="148.9">R51</text>
<text x="29.1" y="151.3">R44</text>
<text x="29.1" y="155">1.5K</text>
<text x="57.4" y="151.3">R43</text>
<text x="57.4" y="155">12K</text>
<text x="78.6" y="152">C2655</text>
<text x="186.7" y="152">D17</text>
<text x="233.5" y="153.7">OPTOISO1</text>
<text x="250.2" y="152.8">560R</text>
<text x="40.7" y="156.1">OPTOISO1</text>
<text x="67.5" y="159.1">R42</text>
<text x="67.5" y="161.4">2.2K</text>
<text x="186.7" y="159.1">DIODE2</text>
<text x="186.7" y="161.4">D18</text>
<text x="146.5" y="162.2">PC11</text>
<text x="160.9" y="163.1">R59</text>
<text x="160.9" y="166.8">5.1K</text>
<text x="144.2" y="172.5">OPTOISO1</text>
<text x="172.6" y="168.2">C60</text>
<text x="172.6" y="170.6">474</text>
<text x="186.7" y="168.5">DIODE2</text>
<text x="266.7" y="192">李和明</text>
<text x="266.7" y="189.6">2/2</text>
</g>
</svg>
